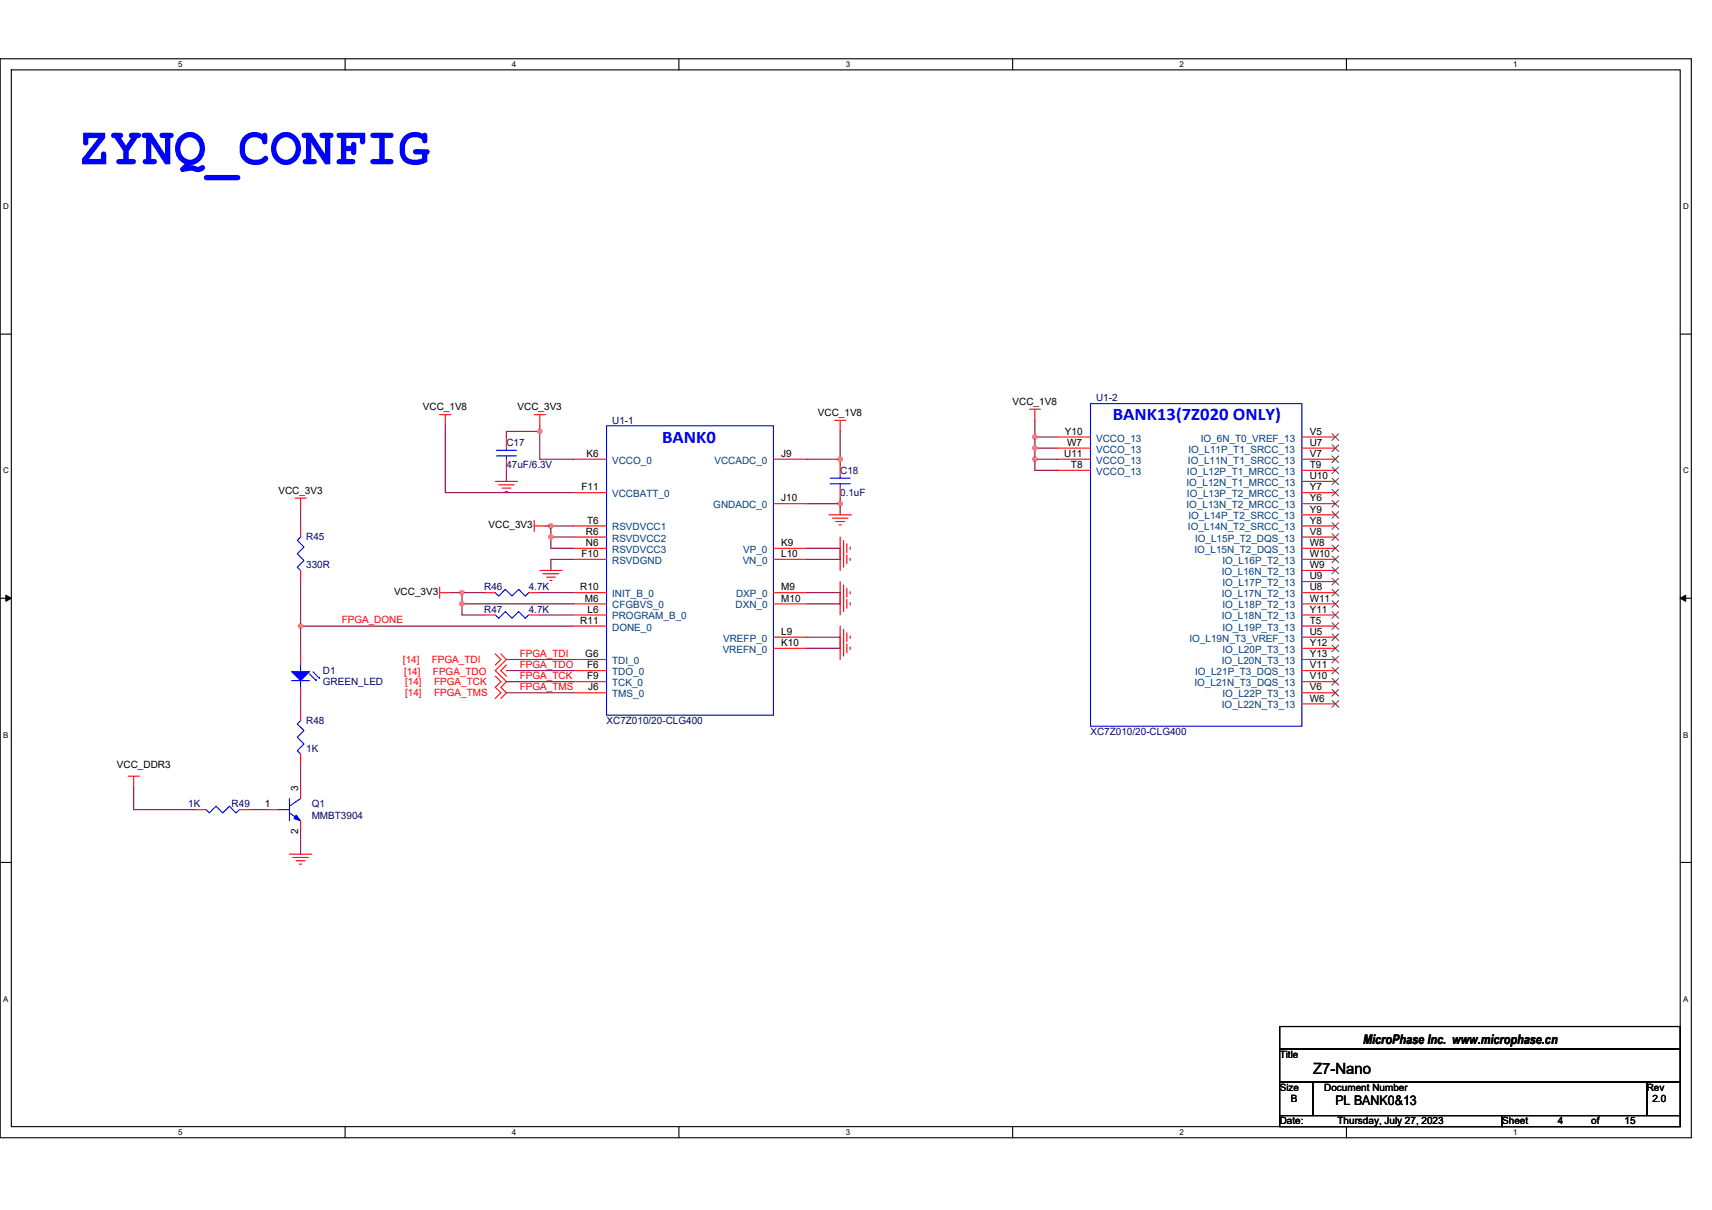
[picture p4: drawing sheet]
<svg xmlns="http://www.w3.org/2000/svg" width="297mm" height="210mm" viewBox="0 0 297 210" stroke-linecap="round" stroke-linejoin="round" font-family="sans-serif">
<path d="M0 10.2h293.5v187.2h-293.5zM2 12.1h289.5v183.4h-289.5z" fill="none" stroke="#000" stroke-width=".19"/>
<g fill="#fff">
<path d="M30.9 10.4h.8v1.6h-.8z"/>
<path d="M30.9 195.7h.8v1.6h-.8z"/>
</g>
<path d="M59.9 10.2v1.9M59.9 195.5v1.9" fill="none" stroke="#000" stroke-width=".19"/>
<g fill="#fff">
<path d="M88.8 10.4h.8v1.6h-.8z"/>
<path d="M88.8 195.7h.8v1.6h-.8z"/>
</g>
<path d="M117.8 10.2v1.9M117.8 195.5v1.9" fill="none" stroke="#000" stroke-width=".19"/>
<g fill="#fff">
<path d="M146.7 10.4h.8v1.6h-.8z"/>
<path d="M146.7 195.7h.8v1.6h-.8z"/>
</g>
<path d="M175.7 10.2v1.9M175.7 195.5v1.9" fill="none" stroke="#000" stroke-width=".19"/>
<g fill="#fff">
<path d="M204.7 10.4h.7v1.6h-.7z"/>
<path d="M204.7 195.7h.7v1.6h-.7z"/>
</g>
<path d="M233.6 10.2v1.9M233.6 195.5v1.9" fill="none" stroke="#000" stroke-width=".19"/>
<g fill="#fff">
<path d="M262.6 10.4h.7v1.6h-.7z"/>
<path d="M262.6 195.7h.7v1.6h-.7z"/>
<path d="M.5 35.1h1v1.5h-1z"/>
<path d="M292 35.1h1v1.5h-1z"/>
<path d="M.5 80.9h1v1.5h-1z"/>
<path d="M292 80.9h1v1.5h-1z"/>
</g>
<path d="M0 58h2M291.5 58h2" fill="none" stroke="#000" stroke-width=".19"/>
<g fill="#fff">
<path d="M.5 126.7h.9v1.6h-.9z"/>
<path d="M292 126.7h.9v1.6h-.9z"/>
</g>
<path d="M0 103.8h2M291.5 103.8h2" fill="none" stroke="#000" stroke-width=".19"/>
<path d="M1 103.3l1 .5-1 .6zM291.5 103.8l1-.5v1.1z" fill="#000" stroke="#000" stroke-width=".17"/>
<g fill="#fff">
<path d="M.5 172.6h.9v1.5h-.9z"/>
<path d="M292 172.6h.9v1.5h-.9z"/>
</g>
<path d="M0 149.7h2M291.5 149.7h2M222 178.1h69.5v3.9h-69.5zM222 182h69.5v5.8h-69.5zM222 187.8h5.8v5.8h-5.8zM222 193.6h38.6v1.9h-38.6zM227.8 187.8h57.9v5.8h-57.9zM260.6 193.6h30.9v1.9h-30.9zM285.7 187.8h5.8v5.8h-5.8z" fill="none" stroke="#000" stroke-width=".19"/>
<g fill="none" stroke="#f00" stroke-width=".19">
<path d="M76.3 72h1.9M77.3 72v1.9M87.9 75.8v2M87.9 79.7v1.9M92.7 72h1.9M93.7 72v1.9M99.5 79.7h5.7M134.2 79.7h5.8M144.8 72.9h1.9M145.8 72.9v2M178.6 71h1.9M179.6 71v1.9"/>
<path d="M183.4 75.8h5.8M183.4 77.8h5.8M183.4 79.7h5.8M225.9 75.8h5.8M225.9 77.8h5.8M225.9 79.7h5.8M51.2 86.4h1.9M52.2 86.4v2M52.2 99v1.9M52.2 91.3v1.9M85.9 83.5h3.9M86.5 84.1h2.7"/>
<path d="M87.1 84.7h1.5M87.7 85.3h.4M92.7 91.3h1.9M92.7 90.3v1.9M93.7 99h3.8M94.2 99.6h2.7M99.5 85.5h5.7M99.5 97.1h5.7M99.5 95.1h5.7M99.5 93.2h5.7M99.5 91.3h5.7M134.2 87.4h5.8"/>
<path d="M134.2 97.1h5.8M134.2 95.1h5.8M143.8 89.3h3.9M144.4 89.9h2.7M145 90.5h1.6M145.6 91.1h.4M145.8 93.2v3.9M145.8 95.1v3.9M145.8 80.7v1.9M145.8 84.5v1.9M146.4 93.8v2.7M146.4 95.7v2.7"/>
<path d="M146.9 94.4v1.5M146.9 96.3v1.5M147.5 94.9v.4M147.5 96.9v.4M183.4 81.6h5.8M225.9 81.6h5.8M225.9 83.5h5.8M225.9 85.5h5.8M225.9 87.4h5.8M225.9 89.3h5.8M225.9 91.3h5.8M225.9 93.2h5.8"/>
<path d="M225.9 95.1h5.8M225.9 97.1h5.8M225.9 99h5.8M52.2 119.3v1.9M52.2 113.5v1.9M76.3 102.8h1.9M76.3 101.9v1.9M84 102.8h1.9M84 106.7h1.9M85.9 117.3l1 1-1 1 1 .9-1 1M85.9 113.5l1 .9-1 1M86.9 113.5l1 .9-2 2 2 1.9-1 1 1 .9-1 1"/>
<path d="M87.9 115.4l-1 1 1 .9M91.7 102.8h2M91.7 106.7h2M94.8 100.2h1.6M95.4 100.7h.4M99.5 108.6h5.7M99.5 102.8h5.7M99.5 104.8h5.7M99.5 106.7h5.7M99.5 118.3h5.7M99.5 114.4h5.7M99.5 116.4h5.7"/>
<path d="M134.2 102.8h5.8M134.2 110.6h5.8M134.2 104.8h5.8M134.2 112.5h5.8M145.8 100.9v3.9M145.8 102.8v3.9M145.8 108.6v3.9M145.8 110.6v3.8M146.4 101.5v2.7M146.4 103.4v2.7M146.4 109.2v2.7M146.4 111.2v2.7"/>
<path d="M146.9 102.1v1.5M146.9 104v1.6M146.9 109.8v1.6M146.9 111.7v1.6M147.5 102.7v.4M147.5 104.6v.4M147.5 110.4v.4M147.5 112.3v.4M225.9 100.9h5.8M225.9 102.8h5.8M225.9 104.8h5.8M225.9 106.7h5.8"/>
<path d="M225.9 108.6h5.8M225.9 110.6h5.8M225.9 112.5h5.8M225.9 114.4h5.8M225.9 116.4h5.8M225.9 118.3h5.8M22.2 134.7h2M23.2 134.7v1.9M52.2 130.9v1.9M52.2 123.1v2M52.2 136.6v2M99.5 120.2h5.7"/>
<path d="M225.9 120.2h5.8M225.9 122.2h5.8M33.8 140.5h1.9M41.5 140.5h2M46.4 140.5h1.9M50.2 148.2h3.9M50.8 148.8h2.7M51.4 149.4h1.5M52 150h.3M52.2 142.4v2"/>
</g>
<g fill="none" stroke="#00f" stroke-width=".19">
<path d="M86.1 79.1h3.5M86.1 78.1h3.5M87.9 77.8v.3M87.9 79.1v.6M105.2 73.9h29v50.2h-29zM189.2 70h36.7v56h-36.7zM52.2 93.2l-.6 .6 1.1 1.1-1.1 1.2 1.1 1.2-1.1 1.1 .6 .6M144 83.9h3.5M144 83h3.5M145.8 82.6v.4M145.8 83.9v.6M50.6 118.1h3.1"/>
<path d="M52.2 115.4v1.2M52.2 118.1v1.2M53.7 116.9l1.2 1.2v-.2M54.3 116.6l1.1 1.1v-.2M85.9 102.8l.6 .6 1.2-1.1 1.1 1.1 1.2-1.1 1.1 1.1 .6-.6M85.9 106.7l.6 .6 1.2-1.2 1.1 1.2 1.2-1.2 1.1 1.2 .6-.6M50.2 138.6v3.8M52.2 125.1l-.6 .5 1.1 1.2-1.1 1.2 1.1 1.1-1.1 1.2 .6 .6M52.2 138.6l-2 1.3M35.7 140.5l.6 .6 1.2-1.2 1.1 1.2 1.2-1.2 1.2 1.2 .5-.6M48.3 140.5h1.9M50.2 141.1l2 1.3"/>
</g>
<g fill="#00f" stroke="#00f" stroke-width=".19">
<path d="M50.6 116.6h3.1l-1.5 1.5z" fill-rule="evenodd"/>
<path d="M51.4 141.5l.8 .9-1.2-.4z" fill-rule="evenodd"/>
</g>
<g fill="none" stroke="#804000" stroke-width=".17">
<path d="M231.1 75.3l1.2 1.1M231.1 77.2l1.2 1.2M231.1 79.1l1.2 1.2M232.3 75.3l-1.2 1.1M232.3 77.2l-1.2 1.2M232.3 79.1l-1.2 1.2M231.1 81l1.2 1.2M231.1 83l1.2 1.1M231.1 84.9l1.2 1.2M231.1 86.8l1.2 1.2M231.1 88.8l1.2 1.1M231.1 90.7l1.2 1.2"/>
<path d="M231.1 92.6l1.2 1.2M231.1 94.6l1.2 1.1M231.1 96.5l1.2 1.2M231.1 98.4l1.2 1.2M232.3 81l-1.2 1.2M232.3 83l-1.2 1.1M232.3 84.9l-1.2 1.2M232.3 86.8l-1.2 1.2M232.3 88.8l-1.2 1.1M232.3 90.7l-1.2 1.2M232.3 92.6l-1.2 1.2M232.3 94.6l-1.2 1.1"/>
<path d="M232.3 96.5l-1.2 1.2M232.3 98.4l-1.2 1.2M231.1 100.4l1.2 1.1M231.1 102.3l1.2 1.1M231.1 104.2l1.2 1.2M231.1 106.2l1.2 1.1M231.1 108.1l1.2 1.1M231.1 110l1.2 1.2M231.1 111.9l1.2 1.2M231.1 113.9l1.2 1.1M231.1 115.8l1.2 1.2M231.1 117.7l1.2 1.2"/>
<path d="M231.1 119.7l1.2 1.1M232.3 100.4l-1.2 1.1M232.3 102.3l-1.2 1.1M232.3 104.2l-1.2 1.2M232.3 106.2l-1.2 1.1M232.3 108.1l-1.2 1.1M232.3 110l-1.2 1.2M232.3 111.9l-1.2 1.2M232.3 113.9l-1.2 1.1M232.3 115.8l-1.2 1.2M232.3 117.7l-1.2 1.2M232.3 119.7l-1.2 1.1"/>
<path d="M231.1 121.6l1.2 1.1M232.3 121.6l-1.2 1.1"/>
</g>
<g fill="none" stroke="#800040" stroke-width=".19">
<path d="M77.3 73.9v11.6h22.2M93.7 73.9v1M93.7 74.9v4.8h5.8M93.7 74.9h-5.8v.9M140 79.7h5.8M145.8 74.9v4.8M145.8 79.7v1M179.6 77.8v1.9M179.6 79.7h3.8M179.6 77.8h3.8M179.6 75.8h3.8M179.6 72.9v2.9"/>
<path d="M179.6 79.7v1.9h3.8M179.6 75.8v2M52.2 88.4v2.9M87.9 81.6v1.9M94.6 91.3h1M95.6 93.2v1.9h3.9M95.6 91.3v1.9M95.6 91.3h3.9M95.6 93.2h3.9M99.5 97.1h-3.9v1.9M140 87.4h5.8M140 97.1h5.8"/>
<path d="M140 95.1h5.8M145.8 86.4v1M145.8 87.4v1.9M52.2 100.9v7.7M52.2 108.6v4.9M52.2 108.6h47.3M78.2 102.8h2M80.2 102.8h3.8M80.2 102.8v2M80.2 104.8v1.9h3.8M80.2 104.8h19.3M87.9 114.4h11.6"/>
<path d="M87.9 116.4h11.6M87.9 118.3h11.6M93.7 106.7h5.8M93.7 102.8h5.8M140 112.5h5.8M140 110.6h5.8M140 104.8h5.8M140 102.8h5.8M23.2 136.6v3.9h10.6M52.2 132.8v3.8M52.2 121.2v1.9M87.9 120.2h11.6"/>
<path d="M43.5 140.5h2.9M52.2 144.4v3.8"/>
</g>
<g fill="#f0f" stroke="#f0f" stroke-width=".19">
<circle cx="52.1" cy="108.6" r=".38"/>
<circle cx="95.6" cy="91.3" r=".38"/>
<circle cx="95.6" cy="93.2" r=".38"/>
<circle cx="80.1" cy="102.8" r=".38"/>
<circle cx="80.1" cy="104.8" r=".38"/>
<circle cx="93.6" cy="74.9" r=".38"/>
<circle cx="145.8" cy="87.4" r=".38"/>
<circle cx="145.8" cy="79.7" r=".38"/>
<circle cx="179.6" cy="79.7" r=".38"/>
<circle cx="179.6" cy="75.8" r=".38"/>
<circle cx="179.6" cy="77.8" r=".38"/>
</g>
<text font-size="9.2" fill="#00f" x="13.5" y="28.5">ZYNQ_CONFIG</text>
<g font-size="3.1" fill="#00f">
<text x="114.9" y="76.8">BANK0</text>
<text x="193.1" y="73">BANK13(7Z020 ONLY)</text>
</g>
<text font-size="2.7" x="227.8" y="186.3">Z7-Nano</text>
<g font-size="2.3">
<text x="236.5" y="181.1">MicroPhase Inc. www.microphase.cn</text>
<text x="231.7" y="191.8">PL BANK0&amp;13</text>
</g>
<g font-size="1.7">
<text x="73.4" y="71.2">VCC_1V8</text>
<text x="89.8" y="71.2">VCC_3V3</text>
<text x="175.7" y="70.2">VCC_1V8</text>
<text x="141.9" y="72.2">VCC_1V8</text>
<text x="184.8" y="75.4">Y10</text>
<text x="185.2" y="77.4">W7</text>
<text x="227.2" y="77.4">U7</text>
<text x="227.2" y="75.4">V5</text>
<text x="101.7" y="79.3">K6</text>
<text x="135.5" y="79.3">J9</text>
<text x="184.7" y="79.3">U11</text>
<text x="185.8" y="81.2">T8</text>
<text x="227.2" y="79.3">V7</text>
<text x="227.2" y="81.2">T9</text>
<text x="227.2" y="83.1">U10</text>
<text x="48.3" y="85.7">VCC_3V3</text>
<text x="100.9" y="85.1">F11</text>
<text x="135.5" y="87">J10</text>
<text x="227.2" y="85.1">Y7</text>
<text x="227.2" y="88.9">Y9</text>
<text x="227.2" y="87">Y6</text>
<text x="84.8" y="91.7">VCC_3V3</text>
<text x="101.7" y="94.7">N6</text>
<text x="101.7" y="92.8">R6</text>
<text x="101.9" y="90.9">T6</text>
<text x="135.5" y="94.7">K9</text>
<text x="227.2" y="90.9">Y8</text>
<text x="227.2" y="94.7">W8</text>
<text x="227.2" y="92.8">V8</text>
<text x="100.9" y="96.7">F10</text>
<text x="135.5" y="96.7">L10</text>
<text x="227.2" y="98.6">W9</text>
<text x="227.2" y="96.7">W10</text>
<text x="227.2" y="100.5">U9</text>
<text x="68.4" y="103.3">VCC_3V3</text>
<text x="100.7" y="102.4">R10</text>
<text x="101.5" y="104.4">M6</text>
<text x="101.9" y="106.3">L6</text>
<text x="135.5" y="102.4">M9</text>
<text x="135.5" y="104.4">M10</text>
<text x="227.2" y="102.4">U8</text>
<text x="227.2" y="106.3">Y11</text>
<text x="227.2" y="104.4">W11</text>
<text x="100.7" y="108.2">R11</text>
<text x="135.5" y="112.1">K10</text>
<text x="135.5" y="110.2">L9</text>
<text x="227.2" y="110.2">U5</text>
<text x="227.2" y="108.2">T5</text>
<text x="227.2" y="112.1">Y12</text>
<text x="101.6" y="114">G6</text>
<text x="101.9" y="117.9">F9</text>
<text x="101.9" y="116">F6</text>
<text x="102" y="119.8">J6</text>
<text x="227.2" y="117.9">V10</text>
<text x="227.2" y="114">Y13</text>
<text x="227.2" y="116">V11</text>
<text x="227.2" y="119.8">V6</text>
<text x="227.2" y="121.8">W6</text>
<text x="20.3" y="133.3">VCC_DDR3</text>
<text x="51.7" y="137.2" transform="rotate(-90 51.7 137.2)">3</text>
<text x="46" y="140.1">1</text>
<text x="51.7" y="144.7" transform="rotate(-90 51.7 144.7)">2</text>
<text x="222" y="183.6">Title</text>
<text x="222" y="189.3">Size</text>
<text x="224" y="191.3">B</text>
<text x="229.8" y="189.3">Document Number</text>
<text x="285.7" y="189.3">Rev</text>
<text x="286.7" y="191.3">2.0</text>
<text x="222" y="195.1">Date:</text>
<text x="232.1" y="195.1">Thursday, July 27, 2023</text>
<text x="260.6" y="195.1">Sheet</text>
<text x="270.3" y="195.1">4</text>
<text x="276.1" y="195.1">of</text>
<text x="281.9" y="195.1">15</text>
</g>
<g font-size="1.7" fill="#000080">
<text x="190.2" y="69.7">U1-2</text>
<text x="87.9" y="77.4">C17</text>
<text x="106.2" y="73.5">U1-1</text>
<text x="87.9" y="81.2">47uF/6.3V</text>
<text x="145.8" y="82.2">C18</text>
<text x="145.8" y="86.1">0.1uF</text>
<text x="53.1" y="93.8">R45</text>
<text x="53.1" y="98.6">330R</text>
<text x="84" y="102.5">R46</text>
<text x="84" y="106.3">R47</text>
<text x="91.7" y="102.5">4.7K</text>
<text x="91.7" y="106.3">4.7K</text>
<text x="56" y="116.9">D1</text>
<text x="56" y="118.9">GREEN_LED</text>
<text x="53.1" y="125.6">R48</text>
<text x="105.2" y="125.6">XC7Z010/20-CLG400</text>
<text x="53.1" y="130.5">1K</text>
<text x="189.2" y="127.6">XC7Z010/20-CLG400</text>
<text x="32.7" y="140.1">1K</text>
<text x="40.2" y="140.1">R49</text>
<text x="54.1" y="140.1">Q1</text>
<text x="54.1" y="142">MMBT3904</text>
</g>
<g font-size="1.7" fill="#004080">
<text x="190.2" y="76.6">VCCO_13</text>
<text x="208.3" y="76.6">IO_6N_T0_VREF_13</text>
<text x="106.2" y="80.5">VCCO_0</text>
<text x="123.9" y="80.5">VCCADC_0</text>
<text x="190.2" y="78.5">VCCO_13</text>
<text x="190.2" y="80.5">VCCO_13</text>
<text x="190.2" y="82.4">VCCO_13</text>
<text x="205.9" y="82.4">IO_L12P_T1_MRCC_13</text>
<text x="206.1" y="80.5">IO_L11N_T1_SRCC_13</text>
<text x="206.2" y="78.5">IO_L11P_T1_SRCC_13</text>
<text x="106.2" y="86.3">VCCBATT_0</text>
<text x="123.8" y="88.2">GNDADC_0</text>
<text x="205.9" y="84.3">IO_L12N_T1_MRCC_13</text>
<text x="205.9" y="88.2">IO_L13N_T2_MRCC_13</text>
<text x="205.9" y="86.3">IO_L13P_T2_MRCC_13</text>
<text x="106.2" y="95.9">RSVDVCC3</text>
<text x="106.2" y="94">RSVDVCC2</text>
<text x="106.2" y="92.1">RSVDVCC1</text>
<text x="128.9" y="95.9">VP_0</text>
<text x="206.1" y="92.1">IO_L14N_T2_SRCC_13</text>
<text x="206.2" y="90.1">IO_L14P_T2_SRCC_13</text>
<text x="207.3" y="95.9">IO_L15N_T2_DQS_13</text>
<text x="207.3" y="94">IO_L15P_T2_DQS_13</text>
<text x="106.2" y="97.9">RSVDGND</text>
<text x="128.9" y="97.9">VN_0</text>
<text x="212" y="99.8">IO_L16N_T2_13</text>
<text x="212.1" y="97.9">IO_L16P_T2_13</text>
<text x="212.1" y="101.7">IO_L17P_T2_13</text>
<text x="106.2" y="103.6">INIT_B_0</text>
<text x="106.2" y="105.6">CFGBVS_0</text>
<text x="106.2" y="107.5">PROGRAM_B_0</text>
<text x="127.6" y="105.6">DXN_0</text>
<text x="127.7" y="103.6">DXP_0</text>
<text x="212" y="103.6">IO_L17N_T2_13</text>
<text x="212" y="107.5">IO_L18N_T2_13</text>
<text x="212.1" y="105.6">IO_L18P_T2_13</text>
<text x="106.2" y="109.4">DONE_0</text>
<text x="125.4" y="113.3">VREFN_0</text>
<text x="125.5" y="111.4">VREFP_0</text>
<text x="206.4" y="111.4">IO_L19N_T3_VREF_13</text>
<text x="212.1" y="109.4">IO_L19P_T3_13</text>
<text x="212.1" y="113.3">IO_L20P_T3_13</text>
<text x="106.2" y="119.1">TCK_0</text>
<text x="106.2" y="115.2">TDI_0</text>
<text x="106.2" y="117.2">TDO_0</text>
<text x="207.3" y="119.1">IO_L21N_T3_DQS_13</text>
<text x="207.3" y="117.2">IO_L21P_T3_DQS_13</text>
<text x="212" y="115.2">IO_L20N_T3_13</text>
<text x="106.2" y="121">TMS_0</text>
<text x="212" y="122.9">IO_L22N_T3_13</text>
<text x="212.1" y="121">IO_L22P_T3_13</text>
</g>
<g font-size="1.7" fill="#f00">
<text x="59.3" y="108.2">FPGA_DONE</text>
<text x="90.2" y="114">FPGA_TDI</text>
<text x="69.9" y="115">[14]</text>
<text x="70.1" y="117.1">[14]</text>
<text x="70.3" y="118.9">[14]</text>
<text x="74.9" y="115">FPGA_TDI</text>
<text x="75.1" y="117.1">FPGA_TDO</text>
<text x="75.3" y="118.9">FPGA_TCK</text>
<text x="90.2" y="115.9">FPGA_TDO</text>
<text x="90.2" y="117.8">FPGA_TCK</text>
<text x="90.2" y="119.7">FPGA_TMS</text>
<text x="70.3" y="120.8">[14]</text>
<text x="75.3" y="120.8">FPGA_TMS</text>
</g>
<g font-size="1.4">
<text x="30.9" y="11.7">5</text>
<text x="88.8" y="11.7">4</text>
<text x="146.7" y="11.7">3</text>
<text x="204.7" y="11.7">2</text>
<text x="262.6" y="11.7">1</text>
<text x=".5" y="36.3">D</text>
<text x="292" y="36.3">D</text>
<text x=".5" y="82.1">C</text>
<text x="292" y="82.1">C</text>
<text x=".5" y="128">B</text>
<text x="292" y="128">B</text>
<text x=".5" y="173.8">A</text>
<text x="292" y="173.8">A</text>
<text x="30.9" y="197">5</text>
<text x="88.8" y="197">4</text>
<text x="146.7" y="197">3</text>
<text x="204.7" y="197">2</text>
<text x="262.6" y="197">1</text>
</g>
</svg>
